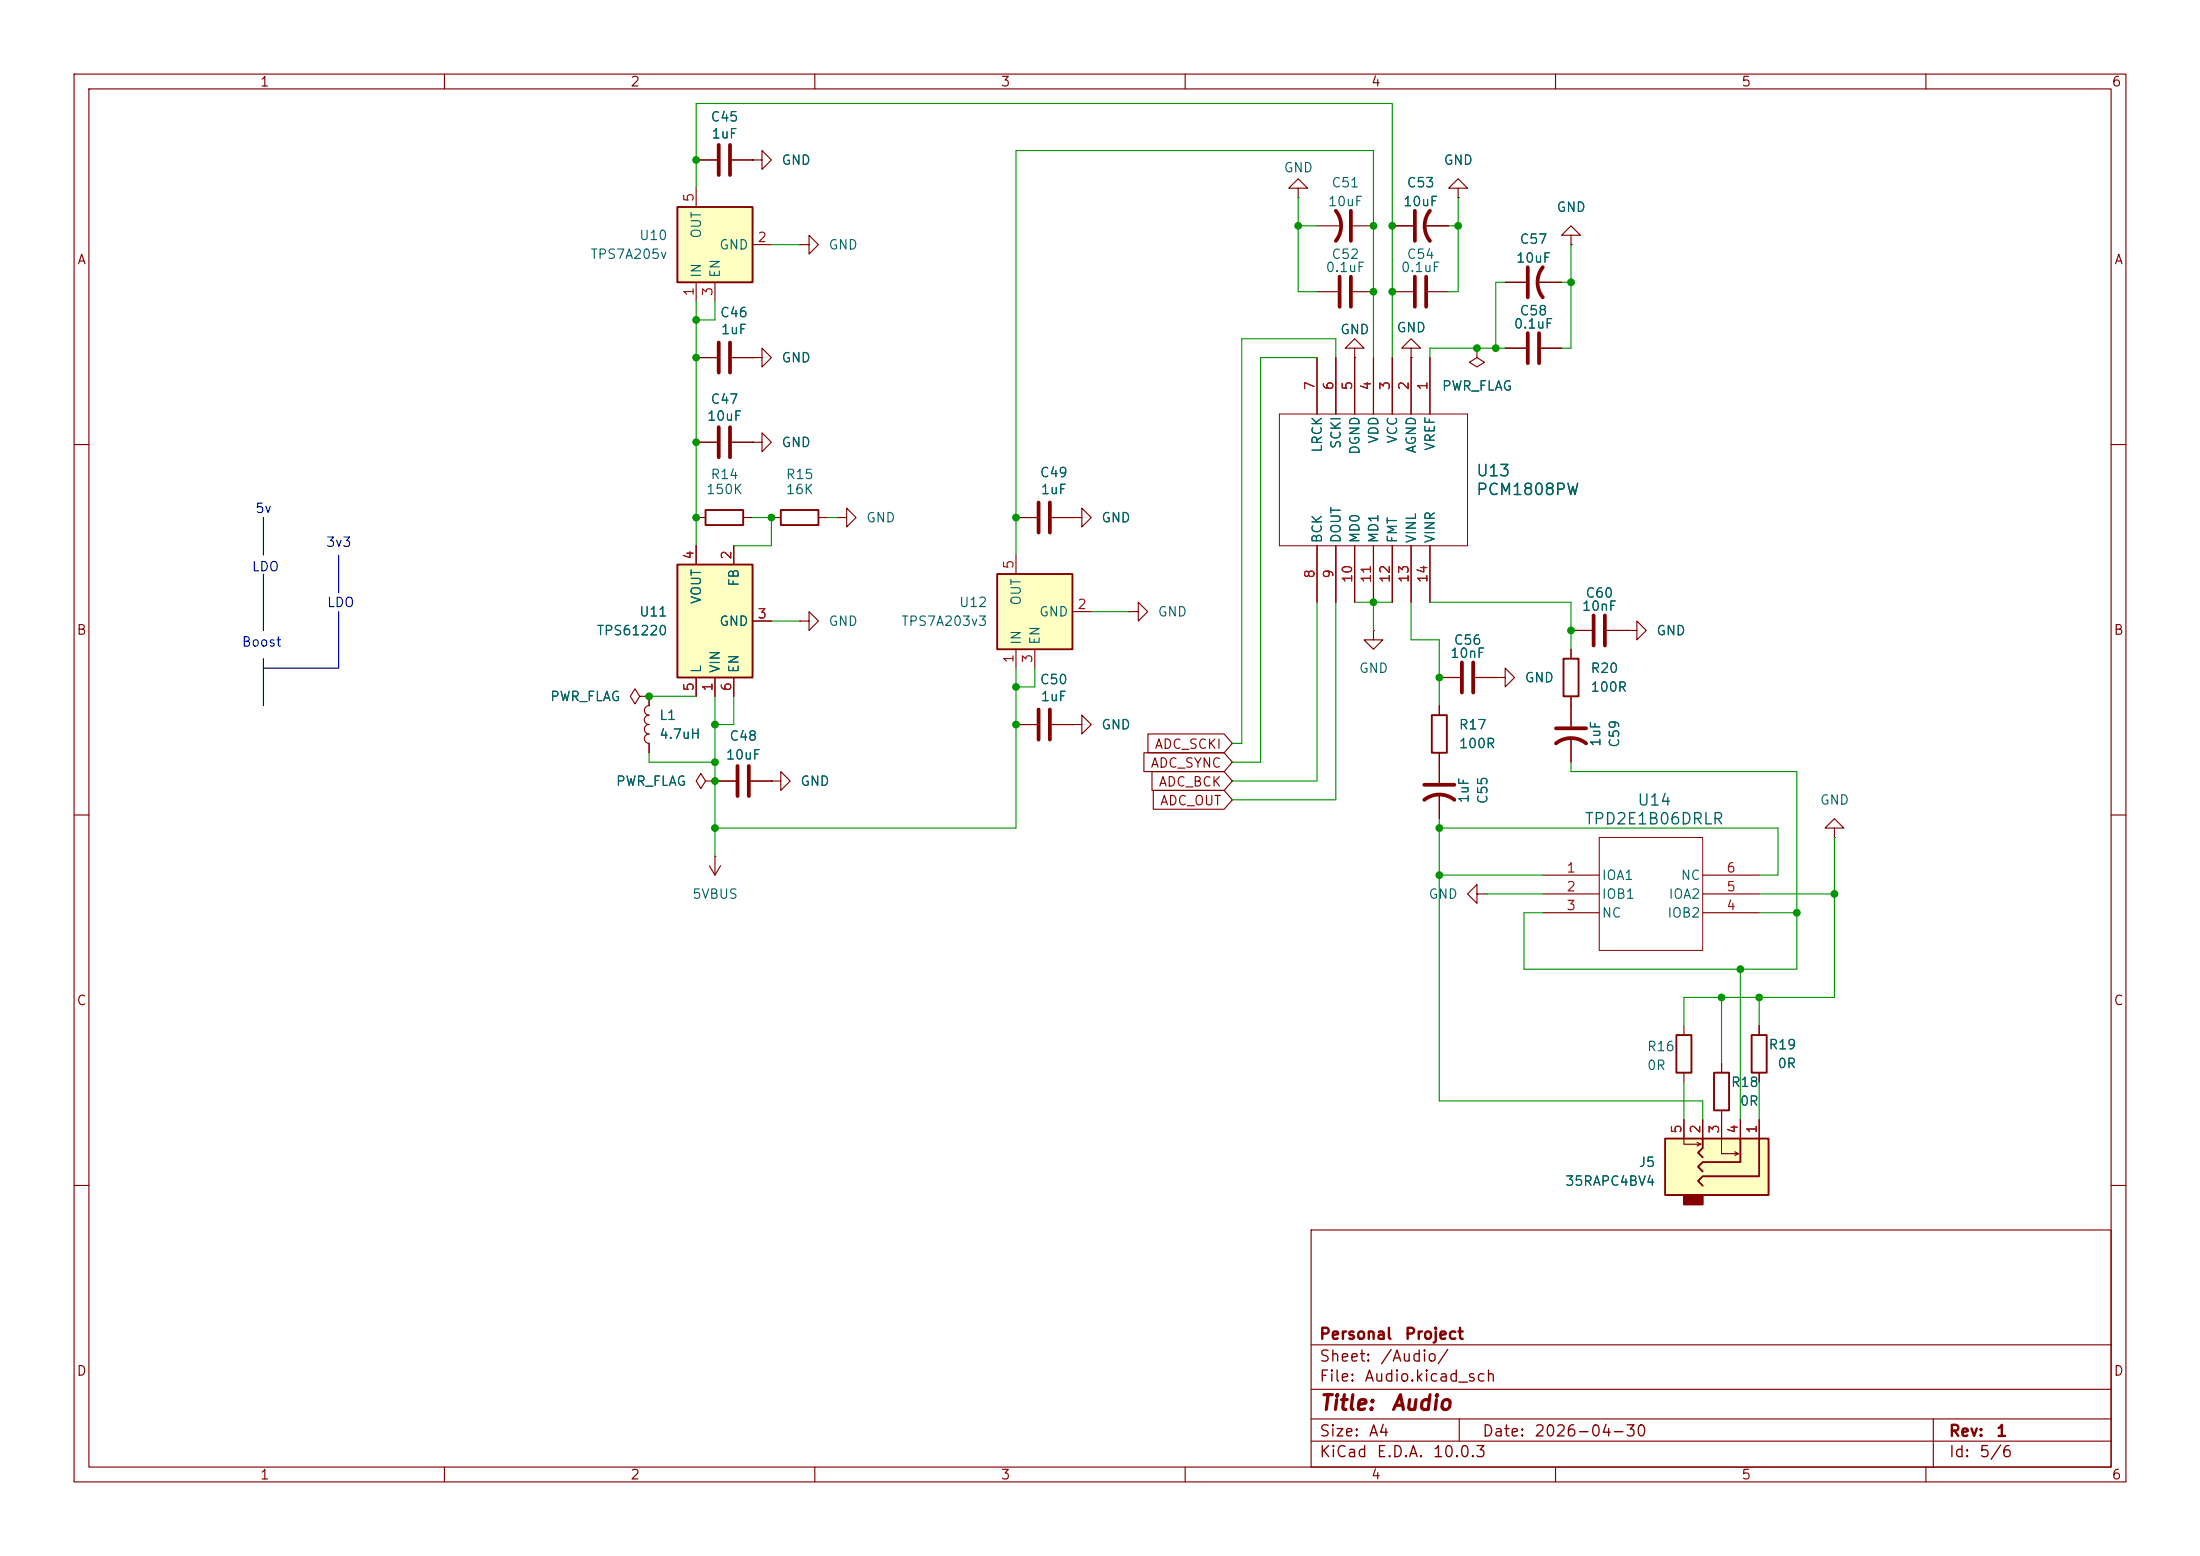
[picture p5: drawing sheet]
<svg xmlns="http://www.w3.org/2000/svg" width="297mm" height="210mm" viewBox="0 0 297 210" stroke-linecap="round" stroke-linejoin="round" font-family="sans-serif">
<g fill="none" stroke="#840000" stroke-width=".15">
<path d="M10 10h277v190h-277zM12 12h273v186h-273zM60 10v2M110 10v2M160 10v2M210 10v2M260 10v2M177.8 48.3v7.6M180.3 48.3v7.6M182.9 48.3v7.6M185.4 48.3v7.6M188 48.3v7.6"/>
<path d="M190.5 47h1.3l-1.3-1.3-1.3 1.3h1.3v1.3M190.5 48.3h.1M190.5 48.3v7.6M193 48.3v7.6M199.4 47v1.3l1 .6-1 .6-1-.6 1-.6M199.4 47h.1M10 60h2M137.2 69.9h2.8M142 69.9h2.8M144.8 69.9h1.2v-1.3l1.3 1.3-1.3 1.2v-1.2M144.8 69.9h.1M177.8 73.7v7.6"/>
<path d="M180.3 73.7v7.6M182.9 73.7v7.6M185.4 73.7v7.6M188 73.7v7.6M190.5 73.7v7.6M193 73.7v7.6M285 60h2M152.4 82.6h1.3v-1.3l1.2 1.3-1.2 1.2v-1.2M152.4 82.6h.1M10 110h2M247.6 111.8h1.3l-1.3-1.3-1.2 1.3h1.2v1.2M247.6 113h.1"/>
<path d="M285 110h2M227.3 138.4v1.3M237.5 138.4v1.3M227.3 144.8v1.3M237.5 144.8v1.3M10 160h2M177 166h108v32h-108zM285 160h2M60 198v2M110 198v2M160 198v2M177 194.5h108"/>
<path d="M177 191.5h108M177 187.5h108M177 181.5h108M197 191.5v3M210 198v2M260 198v2M261 191.5v6.5"/>
</g>
<path d="M140.2 67.8v4.1M141.7 67.8v4.1" fill="none" stroke="#840000" stroke-width=".51"/>
<path d="M226.3 139.7h2v5.1h-2zM236.5 139.7h2v5.1h-2z" fill="none" stroke="#840000" stroke-width=".25"/>
<path d="M172.7 55.9h25.4v17.8h-25.4z" fill="none" stroke="#840000" stroke-width=".14"/>
<path d="M224.8 153.7h14v7.6h-14z" fill="#ffffc2"/>
<path d="M227.3 161.3h2.6v1.3h-2.6z" fill="#840000" stroke="#840000" stroke-width=".25"/>
<path d="M224.8 153.7h14v7.6h-14zM229.9 153.7v1.2l-.7 .7 .7 .6M234.9 153.7v3.1h-5l-.7 .7 .7 .6M237.5 153.7v5.1h-7.6l-.7 .6 .7 .6" fill="none" stroke="#840000" stroke-width=".25"/>
<g fill="none" stroke="#840000" stroke-width=".15">
<path d="M144.8 97.8h1.2v-1.3l1.3 1.3-1.3 1.3v-1.3M144.8 97.8h.1M194.3 102.9v2.8M194.3 107.2v3.3M208.3 118.1h7.6M229.9 118.1h7.6M199.4 120.7v-1.3l-1.3 1.3 1.3 1.2v-1.2h1.3M200.7 120.7h.1M208.3 120.7h7.6M208.3 123.2h7.6M229.9 120.7h7.6M229.9 123.2h7.6"/>
<path d="M227.3 151.1v3.3h2.3l-.5 .3M229.1 154.2l.5 .2M229.9 151.1v2.6M232.4 151.1v4.6h2.3l-.5 .3M234.2 155.4l.5 .3M234.9 151.1v2.6M237.5 151.1v2.6"/>
</g>
<path d="M192.3 108a3.3 3.3 0 0 1 4 0M192.3 105.9h4" fill="none" stroke="#840000" stroke-width=".51"/>
<path d="M215.9 113h14v15.3h-14z" fill="none" stroke="#840000" stroke-width=".14"/>
<path d="M134.6 77.5h10.2v10.1h-10.2z" fill="#ffffc2"/>
<path d="M134.6 77.5h10.2v10.1h-10.2zM231.4 144.8h2v5.1h-2z" fill="none" stroke="#840000" stroke-width=".25"/>
<g fill="none" stroke="#840000" stroke-width=".15">
<path d="M188 39.4h2.8M192.8 39.4h2.8M137.2 74.9v2.6M107.9 83.8h1.3v-1.2l1.3 1.2-1.3 1.3v-1.3M107.9 83.8h.1M137.2 87.6v2.6M137.2 97.8h2.8M139.7 87.6v2.6M142 97.8h2.8M144.8 82.6h2.5M104.1 105.4h1.3v-1.3l1.3 1.3-1.3 1.3v-1.3M104.1 105.4h.1"/>
<path d="M232.4 143.5v1.3M232.4 149.9v1.2"/>
</g>
<path d="M191 37.3v4.1M192.5 37.3v4.1M140.2 95.8v4M141.7 95.8v4" fill="none" stroke="#840000" stroke-width=".51"/>
<path d="M91.4 76.2h10.2v15.2h-10.2z" fill="#ffffc2"/>
<path d="M91.4 76.2h10.2v15.2h-10.2zM193.3 96.5h2v5.1h-2z" fill="none" stroke="#840000" stroke-width=".25"/>
<g fill="none" stroke="#840000" stroke-width=".15">
<path d="M94 21.6h2.8M98.8 21.6h2.8M101.6 21.6h1.3v-1.3l1.2 1.3-1.2 1.3v-1.3M101.6 21.6h.1M107.9 33h1.3v-1.2l1.3 1.2-1.3 1.3v-1.3M107.9 33h.1M175.3 25.4h1.2l-1.2-1.3-1.3 1.3h1.3v1.3M175.3 26.7h.1M177.8 30.5h3.3M177.8 39.4h2.8M182.6 30.5h2.8M182.6 39.4h2.8"/>
<path d="M188 30.5h2.8M192.3 30.5h3.3M196.8 25.4h1.3l-1.3-1.3-1.2 1.3h1.2v1.3M196.8 26.7h.1M203.2 38.1h2.8M207.5 38.1h3.3M212.1 31.8h1.3l-1.3-1.3-1.3 1.3h1.3v1.2M212.1 33h.1M94 48.3h2.8M94 59.7h2.8M98.8 48.3h2.8M98.8 59.7h2.8"/>
<path d="M101.6 48.3h1.3v-1.3l1.2 1.3-1.2 1.2v-1.2M101.6 48.3h.1M101.6 59.7h1.3v-1.3l1.2 1.3-1.2 1.3v-1.3M101.6 59.7h.1M203.2 47h2.8M208 47h2.8M94 73.7v2.5M99.1 73.7v2.5M113 69.9h1.3v-1.3l1.3 1.3-1.3 1.2v-1.2M113 69.9h.1M86.4 94l-.7-1-.6 1 .6 1 .7-1h1.2M87.6 94h.1"/>
<path d="M87.6 94v1.2a.64 .64 0 0 0-.6 .7 .64 .64 0 0 0 .6 .6 .64 .64 0 0 0-.6 .6 .64 .64 0 0 0 .6 .7 .64 .64 0 0 0-.6 .6 .64 .64 0 0 0 .6 .7 .64 .64 0 0 0-.6 .6 .64 .64 0 0 0 .6 .6v1.3M94 91.4v2.6M96.5 91.4v2.6M99.1 91.4v2.6M101.6 83.8h2.5M185.4 85.1v1.3h1.3l-1.3 1.2-1.3-1.2h1.3M185.4 85.1h.1M194.3 91.4h2.8M194.3 95.3v1.2M199.1 91.4h2.8M201.9 91.4h1.3v-1.2l1.3 1.2-1.3 1.3v-1.3M201.9 91.4h.1"/>
<path d="M212.1 95.3v2.7M212.1 99.6v3.3M95.2 105.4l-.6-1-.6 1 .6 1 .6-1h1.3M95.8 116.8l.7 1.3M96.5 115.6h.1M96.5 105.4h.1M96.5 115.6v2.5M96.5 105.4h2.8M97.3 116.8l-.8 1.3M101.3 105.4h2.8M194.3 101.6v1.3"/>
</g>
<g fill="none" stroke="#840000" stroke-width=".51">
<path d="M97 19.6v4M98.6 19.6v4M180.3 28.4a3.3 3.3 0 0 1 0 4.1M180.8 37.3v4.1M182.4 28.4v4.1M182.4 37.3v4.1M191 28.4v4.1M193 28.4a3.3 3.3 0 0 0 0 4.1M206.2 36.1v4M208.3 36.1a3.3 3.3 0 0 0 0 4M97 46.2v4.1M97 57.7v4"/>
<path d="M98.6 46.2v4.1M98.6 57.7v4M206.2 45v4M207.8 45v4M197.4 89.4v4.1M198.9 89.4v4.1M210.1 98.3h4M99.6 103.4v4M101.1 103.4v4M210.1 100.3a3.3 3.3 0 0 1 4 0"/>
</g>
<path d="M91.4 27.9h10.2v10.2h-10.2z" fill="#ffffc2"/>
<path d="M91.4 27.9h10.2v10.2h-10.2zM95.2 68.8h5.1v2.1h-5.1zM105.4 68.8h5.1v2.1h-5.1zM211.1 88.9h2v5.1h-2z" fill="none" stroke="#840000" stroke-width=".25"/>
<g fill="none" stroke="#840000" stroke-width=".15">
<path d="M94 25.4v2.5M94 38.1v2.5M94 21.6h2.8M96.5 38.1v2.5M98.8 21.6h2.8M101.6 21.6h.1M101.6 33h2.5M188 30.5h2.8M192.3 30.5h3.3M196.8 26.7h.1M203.2 38.1h2.8M207.5 38.1h3.3"/>
<path d="M212.1 33h.1M94 48.3h2.8M94 59.7h2.8M98.8 48.3h2.8M98.8 59.7h2.8M101.6 59.7h.1M101.6 48.3h.1M177.8 48.3v7.6M180.3 48.3v7.6M182.9 47h1.2l-1.2-1.3-1.3 1.3h1.3v1.3M182.9 48.3h.1M182.9 48.3v7.6"/>
<path d="M185.4 48.3v7.6M188 48.3v7.6M190.5 48.3h.1M190.5 48.3v7.6M193 48.3v7.6M199.4 47h.1M203.2 47h2.8M208 47h2.8M94 73.7v2.5M94 69.9h1.2M99.1 73.7v2.5M100.3 69.9h1.3"/>
<path d="M104.1 69.9h1.3M110.5 69.9h1.3M137.2 69.9h2.8M142 69.9h2.8M144.8 69.9h.1M177.8 73.7v7.6M180.3 73.7v7.6M182.9 73.7v7.6M185.4 73.7v7.6M188 73.7v7.6M190.5 73.7v7.6M193 73.7v7.6"/>
<path d="M87.6 94h.1M87.6 94v1.3M94 91.4v2.6M96.5 91.4v2.6M99.1 91.4v2.6M101.6 83.8h2.5M137.2 97.8h2.8M142 97.8h2.8M144.8 97.8h.1M155 99.1h10.3l1.1 1.2-1.1 1.3h-10.3zM194.3 95.3v1.2M194.3 91.4h2.8"/>
<path d="M199.1 91.4h2.8M201.9 91.4h.1M212.1 87.6v1.3M212.1 94v4M212.1 99.6v3.3M212.1 85.1h2.8M216.9 85.1h2.8M219.7 85.1h1.3v-1.3l1.2 1.3-1.2 1.3v-1.3M219.7 85.1h.1M87.6 100.3v1.3M96.5 105.4h.1M96.5 105.4h2.8"/>
<path d="M101.3 105.4h2.8M104.1 105.4h.1M154.4 101.6h10.9l1.1 1.3-1.1 1.2h-10.9zM155.5 104.1h9.8l1.1 1.3-1.1 1.3h-9.8zM155.7 106.7h9.6l1.1 1.3-1.1 1.2h-9.6zM194.3 101.6v4.1M194.3 107.2v3.3M237.5 138.4v1.3M227.3 151.1v2.6M229.9 151.1v2.6M232.4 143.5v1.3M232.4 149.9v3.8"/>
<path d="M234.9 151.1v2.6M237.5 144.8v1.3M237.5 151.1v2.6"/>
</g>
<path d="M215.1 83.1v4M216.7 83.1v4" fill="none" stroke="#840000" stroke-width=".51"/>
<path d="M35.6 69.9v5M35.6 77.5v7.6M45.7 74.9v5.1M35.6 88.9v6.4M45.7 82.6v7.6h-10.1" fill="none" stroke="#0000c2" stroke-width=".15"/>
<g fill="none" stroke="#009600" stroke-width=".15">
<path d="M94 25.4v-11.4h94v34.3M104.1 33h3.8M175.3 26.7v12.7h2.5M175.3 30.5h2.5M195.6 30.5h1.2M196.8 26.7v12.7h-1.2M203.2 38.1h-1.3v8.9M210.8 38.1h1.3M212.1 33v14h-1.3M94 40.6v33.1M96.5 40.6v2.6h-2.5M177.8 48.3h-7.6v54.6h-3.8"/>
<path d="M180.3 48.3v-2.6h-12.7v54.6h-1.2M185.4 48.3v-28h-48.2v54.6M203.2 47h-10.2v1.3M101.6 69.9h2.5v3.8h-5M111.8 69.9h1.2M87.6 94h6.4M96.5 94v21.6M99.1 94v3.8h-2.6M104.1 83.8h3.8M137.2 90.2v21.6h-40.7M139.7 90.2v2.5h-2.5M147.3 82.6h5.1"/>
<path d="M177.8 81.3v24.1h-11.4M180.3 81.3v26.7h-13.9M182.9 81.3h5.1M185.4 81.3v3.8M190.5 81.3v5.1h3.8v8.9M193 81.3h19.1v6.3M87.6 101.6v1.3h8.9M194.3 111.8h45.7v6.3h-2.5M194.3 110.5v38.1h35.6v2.5M194.3 118.1h14M212.1 102.9v1.2h30.5v26.7h-36.9v-7.6h2.6M247.6 113v21.6h-20.3v3.8"/>
<path d="M200.7 120.7h7.6M232.4 134.6v8.9M234.9 130.8v20.3M237.5 134.6v3.8M237.5 120.7h10.1M237.5 123.2h5.1M227.3 146.1v5M237.5 146.1v5"/>
</g>
<g fill="#009600" stroke="#009600" stroke-width=".14">
<circle cx="137.2" cy="69.9" r=".46"/>
<circle cx="175.3" cy="30.5" r=".46"/>
<circle cx="94" cy="48.3" r=".46"/>
<circle cx="94" cy="43.2" r=".46"/>
<circle cx="94" cy="59.7" r=".46"/>
<circle cx="94" cy="21.6" r=".46"/>
<circle cx="104.1" cy="69.9" r=".46"/>
<circle cx="237.5" cy="134.6" r=".46"/>
<circle cx="232.4" cy="134.6" r=".46"/>
<circle cx="234.9" cy="130.8" r=".46"/>
<circle cx="247.6" cy="120.7" r=".46"/>
<circle cx="194.3" cy="118.1" r=".46"/>
<circle cx="242.6" cy="123.2" r=".46"/>
<circle cx="194.3" cy="111.8" r=".46"/>
<circle cx="188" cy="30.5" r=".46"/>
<circle cx="185.4" cy="30.5" r=".46"/>
<circle cx="196.8" cy="30.5" r=".46"/>
<circle cx="199.4" cy="47" r=".46"/>
<circle cx="212.1" cy="38.1" r=".46"/>
<circle cx="185.4" cy="39.4" r=".46"/>
<circle cx="188" cy="39.4" r=".46"/>
<circle cx="96.5" cy="97.8" r=".46"/>
<circle cx="94" cy="69.9" r=".46"/>
<circle cx="96.5" cy="102.9" r=".46"/>
<circle cx="96.5" cy="111.8" r=".46"/>
<circle cx="96.5" cy="105.4" r=".46"/>
<circle cx="87.6" cy="94" r=".46"/>
<circle cx="137.2" cy="97.8" r=".46"/>
<circle cx="137.2" cy="92.7" r=".46"/>
<circle cx="201.9" cy="47" r=".46"/>
<circle cx="185.4" cy="81.3" r=".46"/>
<circle cx="194.3" cy="91.4" r=".46"/>
<circle cx="212.1" cy="85.1" r=".46"/>
</g>
<g font-size="2" fill="#840000">
<text x="178" y="190.8">Title:</text>
<text x="187.7" y="190.8">Audio</text>
</g>
<g font-size="1.5" fill="#006464">
<text x="199.2" y="64.7">U13</text>
<text x="199.2" y="67.2">PCM1808PW</text>
<text x="213.8" y="111.7">TPD2E1B06DRLR</text>
<text x="220.9" y="109.1">U14</text>
</g>
<g font-size="1.5" fill="#840000">
<text x="178" y="184.2">Sheet:</text>
<text x="178" y="181.2">Personal</text>
<text x="186.2" y="184.2">/Audio/</text>
<text x="189.5" y="181.2">Project</text>
<text x="178" y="186.9">File:</text>
<text x="184.1" y="186.9">Audio.kicad_sch</text>
<text x="178" y="197.1">KiCad</text>
<text x="178" y="194.3">Size:</text>
<text x="184.7" y="194.3">A4</text>
<text x="185.7" y="197.1">E.D.A.</text>
<text x="193.3" y="197.1">10.0.3</text>
<text x="200" y="194.3">Date:</text>
<text x="207" y="194.3">2026-04-30</text>
<text x="263" y="194.3">Rev:</text>
<text x="263" y="197.1">Id:</text>
<text x="267.1" y="197.1">5/6</text>
<text x="269.4" y="194.3">1</text>
</g>
<g font-size="1.3" fill="#840000">
<text x="35" y="12">1</text>
<text x="85" y="12">2</text>
<text x="135" y="12">3</text>
<text x="185" y="12">4</text>
<text x="235" y="12">5</text>
<text x="285" y="12">6</text>
<text x="10.3" y="36">A</text>
<text x="285.3" y="36">A</text>
<text x="10.3" y="86">B</text>
<text x="285.3" y="86">B</text>
<text x="155.8" y="101.4">ADC_SCKI</text>
<text x="155.2" y="103.9">ADC_SYNC</text>
<text x="156.3" y="106.5">ADC_BCK</text>
<text x="156.5" y="109">ADC_OUT</text>
<text x="10.3" y="136">C</text>
<text x="285.3" y="136">C</text>
<text x="10.3" y="186">D</text>
<text x="285.3" y="186">D</text>
<text x="35" y="200">1</text>
<text x="85" y="200">2</text>
<text x="135" y="200">3</text>
<text x="185" y="200">4</text>
<text x="235" y="200">5</text>
<text x="285" y="200">6</text>
</g>
<g font-size="1.3" fill="#006464">
<text x="95.8" y="16.7">C45</text>
<text x="96" y="19">1uF</text>
<text x="105.4" y="22.6">GND</text>
<text x="173.2" y="23.6">GND</text>
<text x="194.8" y="22.6">GND</text>
<text x="179.2" y="28.1">10uF</text>
<text x="179.7" y="25.6">C51</text>
<text x="189.3" y="28.1">10uF</text>
<text x="189.8" y="25.6">C53</text>
<text x="210.1" y="28.9">GND</text>
<text x="79.6" y="35.3">TPS7A205v</text>
<text x="86.2" y="32.7">U10</text>
<text x="95" y="32.3" transform="rotate(-90 95 32.3)">OUT</text>
<text x="97" y="34">GND</text>
<text x="111.8" y="34">GND</text>
<text x="179.7" y="35.3">C52</text>
<text x="189.8" y="35.3">C54</text>
<text x="204.6" y="35.8">10uF</text>
<text x="205.1" y="33.2">C57</text>
<text x="95" y="37.6" transform="rotate(-90 95 37.6)">IN</text>
<text x="97.5" y="37.6" transform="rotate(-90 97.5 37.6)">EN</text>
<text x="178.9" y="37">0.1uF</text>
<text x="189" y="37">0.1uF</text>
<text x="97.1" y="43.1">C46</text>
<text x="97.2" y="45.4">1uF</text>
<text x="180.8" y="45.4">GND</text>
<text x="188.5" y="45.2">GND</text>
<text x="204.3" y="44.7">0.1uF</text>
<text x="205.1" y="42.9">C58</text>
<text x="105.4" y="49.2">GND</text>
<text x="194.6" y="53">PWR_FLAG</text>
<text x="95.4" y="57.1">10uF</text>
<text x="95.8" y="54.8">C47</text>
<text x="186.4" y="60" transform="rotate(-90 186.4 60)">VDD</text>
<text x="188.9" y="60" transform="rotate(-90 188.9 60)">VCC</text>
<text x="95.8" y="65">R14</text>
<text x="105.4" y="60.7">GND</text>
<text x="106" y="65">R15</text>
<text x="140.3" y="64.7">C49</text>
<text x="178.8" y="61.2" transform="rotate(-90 178.8 61.2)">LRCK</text>
<text x="181.3" y="60.7" transform="rotate(-90 181.3 60.7)">SCKI</text>
<text x="183.9" y="61.5" transform="rotate(-90 183.9 61.5)">DGND</text>
<text x="191.5" y="61.3" transform="rotate(-90 191.5 61.3)">AGND</text>
<text x="194" y="60.9" transform="rotate(-90 194 60.9)">VREF</text>
<text x="95.2" y="67">150K</text>
<text x="106" y="67">16K</text>
<text x="116.8" y="70.8">GND</text>
<text x="140.4" y="67">1uF</text>
<text x="148.6" y="70.8">GND</text>
<text x="178.8" y="73.4" transform="rotate(-90 178.8 73.4)">BCK</text>
<text x="181.3" y="73.4" transform="rotate(-90 181.3 73.4)">DOUT</text>
<text x="183.9" y="73.4" transform="rotate(-90 183.9 73.4)">MD0</text>
<text x="186.4" y="73.4" transform="rotate(-90 186.4 73.4)">MD1</text>
<text x="188.9" y="73.4" transform="rotate(-90 188.9 73.4)">FMT</text>
<text x="191.5" y="73.4" transform="rotate(-90 191.5 73.4)">VINL</text>
<text x="194" y="73.4" transform="rotate(-90 194 73.4)">VINR</text>
<text x="86.2" y="83.5">U11</text>
<text x="95" y="81.6" transform="rotate(-90 95 81.6)">VOUT</text>
<text x="100" y="79.3" transform="rotate(-90 100 79.3)">FB</text>
<text x="129.4" y="82.3">U12</text>
<text x="138.1" y="81.8" transform="rotate(-90 138.1 81.8)">OUT</text>
<text x="140.2" y="83.5">GND</text>
<text x="156.2" y="83.5">GND</text>
<text x="213.5" y="82.8">10nF</text>
<text x="214" y="81">C60</text>
<text x="80.5" y="86.1">TPS61220</text>
<text x="97" y="84.8">GND</text>
<text x="111.8" y="84.8">GND</text>
<text x="121.6" y="84.8">TPS7A203v3</text>
<text x="138.1" y="87.1" transform="rotate(-90 138.1 87.1)">IN</text>
<text x="140.7" y="87.1" transform="rotate(-90 140.7 87.1)">EN</text>
<text x="195.7" y="89.1">10nF</text>
<text x="196.2" y="87.3">C56</text>
<text x="223.5" y="86.1">GND</text>
<text x="74.2" y="95">PWR_FLAG</text>
<text x="95" y="90.9" transform="rotate(-90 95 90.9)">L</text>
<text x="97.5" y="90.9" transform="rotate(-90 97.5 90.9)">VIN</text>
<text x="100" y="90.9" transform="rotate(-90 100 90.9)">EN</text>
<text x="140.3" y="92.7">C50</text>
<text x="140.4" y="95">1uF</text>
<text x="183.4" y="91.1">GND</text>
<text x="205.7" y="92.4">GND</text>
<text x="214.6" y="93.7">100R</text>
<text x="214.6" y="91.1">R20</text>
<text x="88.9" y="100">4.7uH</text>
<text x="88.9" y="97.5">L1</text>
<text x="98.4" y="100.3">C48</text>
<text x="148.6" y="98.8">GND</text>
<text x="196.9" y="101.3">100R</text>
<text x="196.9" y="98.8">R17</text>
<text x="216.4" y="100.9" transform="rotate(-90 216.4 100.9)">1uF</text>
<text x="218.9" y="101" transform="rotate(-90 218.9 101)">C59</text>
<text x="83.1" y="106.4">PWR_FLAG</text>
<text x="97.9" y="102.8">10uF</text>
<text x="108" y="106.4">GND</text>
<text x="198.6" y="108.5" transform="rotate(-90 198.6 108.5)">1uF</text>
<text x="201.1" y="108.6" transform="rotate(-90 201.1 108.6)">C55</text>
<text x="245.6" y="108.9">GND</text>
<text x="216.2" y="119.1">IOA1</text>
<text x="226.8" y="119.1">NC</text>
<text x="93.4" y="121.6">5VBUS</text>
<text x="192.8" y="121.6">GND</text>
<text x="216.2" y="121.6">IOB1</text>
<text x="216.2" y="124.2">NC</text>
<text x="225" y="124.2">IOB2</text>
<text x="225.2" y="121.6">IOA2</text>
<text x="222.3" y="142.2">R16</text>
<text x="238.7" y="141.9">R19</text>
<text x="222.3" y="144.7">0R</text>
<text x="233.6" y="147">R18</text>
<text x="234.8" y="149.6">0R</text>
<text x="239.9" y="144.5">0R</text>
<text x="211.2" y="160.4">35RAPC4BV4</text>
<text x="221.1" y="157.8">J5</text>
</g>
<g font-size="1.3" fill="#a90000">
<text x="94" y="27.4" transform="rotate(-90 94 27.4)">5</text>
<text x="102.2" y="33">2</text>
<text x="94" y="40.1" transform="rotate(-90 94 40.1)">1</text>
<text x="96.5" y="40.1" transform="rotate(-90 96.5 40.1)">3</text>
<text x="177.8" y="52.8" transform="rotate(-90 177.8 52.8)">7</text>
<text x="180.3" y="52.8" transform="rotate(-90 180.3 52.8)">6</text>
<text x="182.9" y="52.8" transform="rotate(-90 182.9 52.8)">5</text>
<text x="185.4" y="52.8" transform="rotate(-90 185.4 52.8)">4</text>
<text x="187.9" y="52.8" transform="rotate(-90 187.9 52.8)">3</text>
<text x="190.5" y="52.8" transform="rotate(-90 190.5 52.8)">2</text>
<text x="193" y="52.8" transform="rotate(-90 193 52.8)">1</text>
<text x="94" y="75.6" transform="rotate(-90 94 75.6)">4</text>
<text x="99" y="75.6" transform="rotate(-90 99 75.6)">2</text>
<text x="137.1" y="76.9" transform="rotate(-90 137.1 76.9)">5</text>
<text x="102.2" y="83.8">3</text>
<text x="145.3" y="82.5">2</text>
<text x="177.8" y="78.2" transform="rotate(-90 177.8 78.2)">8</text>
<text x="180.3" y="78.2" transform="rotate(-90 180.3 78.2)">9</text>
<text x="182.9" y="78.8" transform="rotate(-90 182.9 78.8)">10</text>
<text x="185.4" y="78.8" transform="rotate(-90 185.4 78.8)">11</text>
<text x="187.9" y="78.8" transform="rotate(-90 187.9 78.8)">12</text>
<text x="190.5" y="78.8" transform="rotate(-90 190.5 78.8)">13</text>
<text x="193" y="78.8" transform="rotate(-90 193 78.8)">14</text>
<text x="137.1" y="89.6" transform="rotate(-90 137.1 89.6)">1</text>
<text x="139.7" y="89.6" transform="rotate(-90 139.7 89.6)">3</text>
<text x="94" y="93.4" transform="rotate(-90 94 93.4)">5</text>
<text x="96.5" y="93.4" transform="rotate(-90 96.5 93.4)">1</text>
<text x="99" y="93.4" transform="rotate(-90 99 93.4)">6</text>
<text x="211.4" y="118.1">1</text>
<text x="233" y="118.1">6</text>
<text x="211.4" y="120.6">2</text>
<text x="211.4" y="123.2">3</text>
<text x="233" y="123.2">4</text>
<text x="233" y="120.6">5</text>
<text x="227.3" y="153.1" transform="rotate(-90 227.3 153.1)">5</text>
<text x="229.8" y="153.1" transform="rotate(-90 229.8 153.1)">2</text>
<text x="232.4" y="153.1" transform="rotate(-90 232.4 153.1)">3</text>
<text x="234.9" y="153.1" transform="rotate(-90 234.9 153.1)">4</text>
<text x="237.5" y="153.1" transform="rotate(-90 237.5 153.1)">1</text>
</g>
<g font-size="1.3" fill="#0000c2">
<text x="34.4" y="69.6">5v</text>
<text x="33.9" y="77.4">LDO</text>
<text x="43.9" y="74.1">3v3</text>
<text x="44.1" y="82.3">LDO</text>
<text x="32.5" y="87.6">Boost</text>
</g>
</svg>
